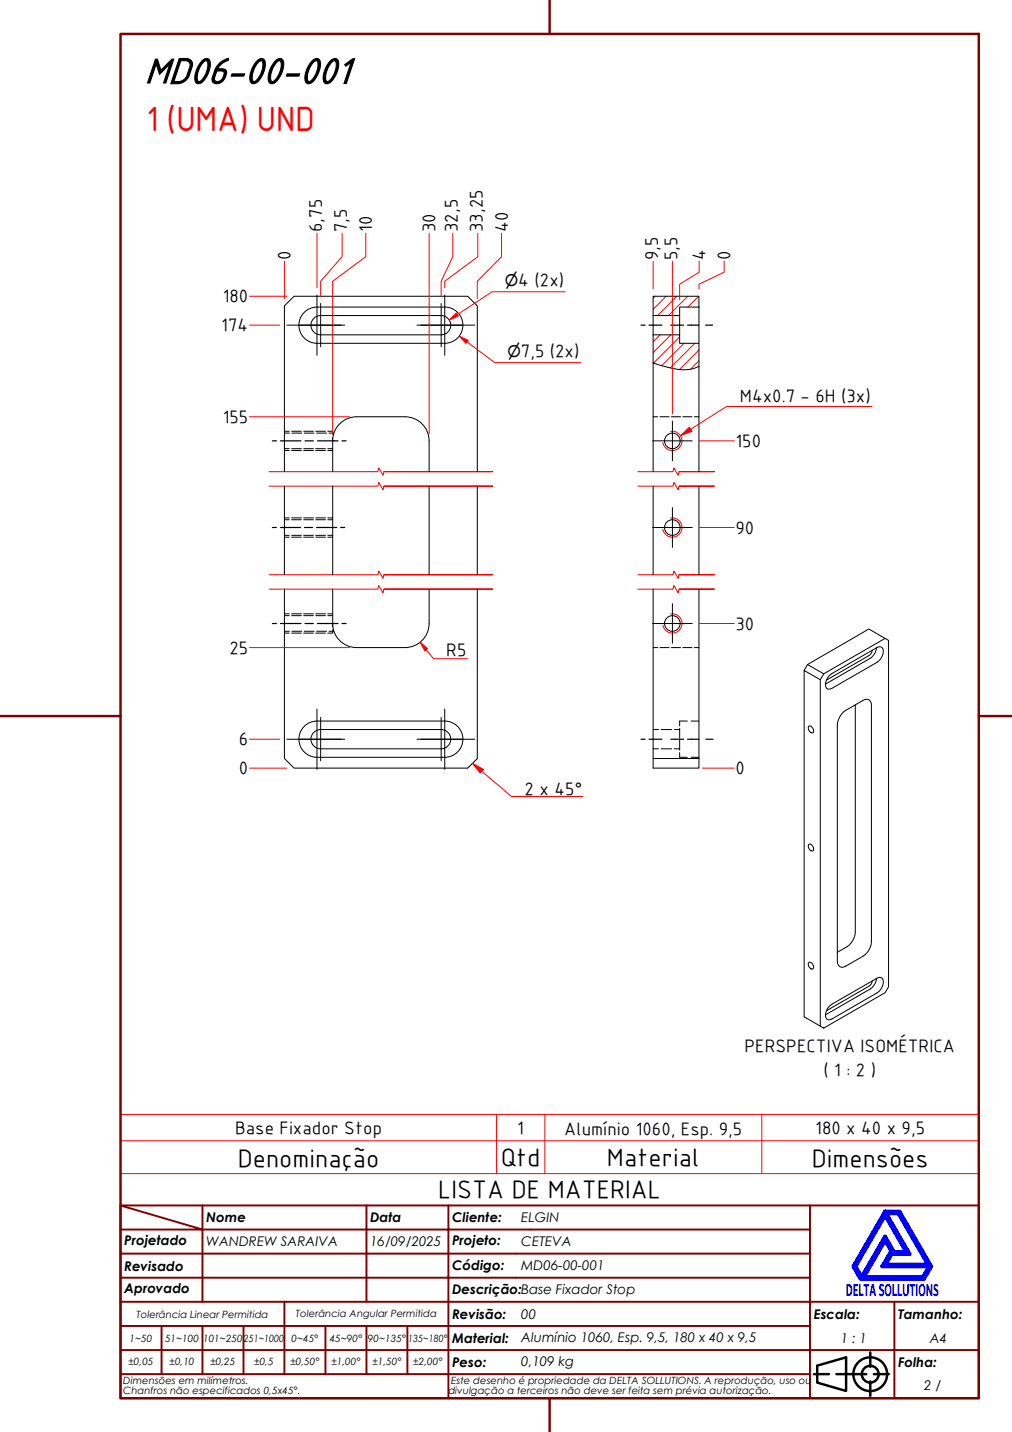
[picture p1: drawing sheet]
<svg xmlns="http://www.w3.org/2000/svg" width="210mm" height="297mm" viewBox="0 0 210 297" stroke-linecap="round" stroke-linejoin="round" font-family="sans-serif">
<!-- layer: Hatch (ABNT) -->
<g fill="none" stroke="#f00" stroke-width=".21">
<path d="M135.9 61.5l-.4 .4M136.9 69.5l-1.4 1.4M138.2 61.5l-2.7 2.7M139.1 69.5l-3.6 3.6M140.4 61.5l-4 4M141 69.9l-5.5 5.4M141 65.4l-.1 .1M141.9 71.2l-4.7 4.6M142.7 61.5l-4 4M144.1 71.2l-5.1 5.1M144.9 61.5l-2.3 2.2M145 74.9l-1.8 1.7"/>
<path d="M145 72.6l-4.1 4.1M145 63.6l-.1 .1"/>
</g>
<!-- layer: Hidden (ABNT) -->
<g fill="none" stroke="#000" stroke-width=".21">
<path d="M59 89.8h1M59 93.1h1M59 89.5h1M59 93.5h1M60.5 93.1h2M60.5 89.5h2M60.5 93.5h2M60.5 89.8h2.1M63 93.1h2M63 89.5h2M63 93.5h2M63.1 89.8h2.1"/>
<path d="M65.5 93.1h2M65.5 89.5h2M65.5 93.5h2M65.7 89.8h2M68 93.1h1M68 89.5h1v.6M68 93.5h1M68.2 89.8h1.1M69 90.8v.6M135.5 86.5h.9M136.9 86.5h1.9M139.3 86.5h1.9"/>
<path d="M141.6 86.5h1.9M144 86.5h1M59 107.8h1M59 111h1M59 107.4h1M59 111.4h1M60.5 107.8h2M60.5 111h2M60.5 107.4h2M60.5 111.4h2M63 107.8h2M63 111h2"/>
<path d="M63 107.4h2M63 111.4h2M65.5 107.8h2M65.5 111h2M65.5 107.4h2M65.5 111.4h2M68 107.8h1M68 111h1M68 107.4h1M68 111.4h1M59 127.7h1M59 130.9h1"/>
<path d="M59 127.3h1M59 131.3h1M60.5 127.7h2M60.5 127.3h2M60.5 131.3h2M60.5 130.9h2.1M63 127.7h2M63 127.3h2M63 131.3h2M63.1 130.9h2.1M65.5 127.7h2M65.5 127.3h2"/>
<path d="M65.5 131.3h2M65.7 130.9h2M68 127.7h1M68 127.3h1M68.2 130.9h1.1M69 130.7v.6h-1M69 129.3v.7M135.5 134.3h.9M136.9 134.3h1.9M139.3 134.3h1.9M141.6 134.3h1.9M144 134.3h1"/>
<path d="M135.5 151.3h1.1M135.5 155.3h1.1M137.1 151.3h2.2M137.1 155.3h2.2M139.9 151.3h1.1M139.9 155.3h1.1M141 156.1v1h1.6M141 151.1v2M141 153.6v2M142.6 149.6h-1.6v1M143.4 149.6h1.6M143.4 157.1h1.6"/>
</g>
<!-- layer: Linha Corte (ABNT) -->
<path d="M55.8 97.8h22.6l.2-.7 .8 1.5 .2-.8h22.6h-22.6M132.3 97.8h7.3l.2-.7 .9 1.5 .1-.8h7.3h-7.3M55.8 100.8h22.6l.2-.7 .8 1.5 .2-.8h22.6h-22.6M55.8 119.2h22.6l.2-.7 .8 1.5 .2-.8h22.6h-22.6M132.3 100.8h7.3l.2-.7 .9 1.5 .1-.8h7.3h-7.3M132.3 119.2h7.3l.2-.7 .9 1.5 .1-.8h7.3h-7.3M55.8 122.2h22.6l.2-.7 .8 1.5 .2-.8h22.6h-22.6M132.3 122.2h7.3l.2-.7 .9 1.5 .1-.8h7.3h-7.3" fill="none" stroke="#f00" stroke-width=".21"/>
<!-- layer: Visible (ABNT) -->
<g fill="none" stroke="#000" stroke-width=".21">
<path d="M63.1 64.8a3.7 3.7 0 0 1 2.6-1.1h26.6a3.8 3.8 0 0 1 3.7 3.8 3.8 3.8 0 0 1-3.7 3.7h-26.5a3.8 3.8 0 0 1-3.5-2.3 3.8 3.8 0 0 1 .8-4.1zM66.5 65.5a2 2 0 0 0-2 2 2 2 0 0 0 2 2M66.5 65.5h25M66.5 69.5h25M91.5 65.5a2 2 0 0 1 2 2 2 2 0 0 1-2 2M135.5 69.5h5.5v1.7h4v4.8M135.5 61.5h9.5v2.2h-4v1.8h-5.5zM135.5 75.3l1.2 .4a12.5 12.5 0 0 0 7.1 .8l1.2-.5M135.5 65.5v32.3M141 65.5v4M145 63.7v7.5M145 76v21.8"/>
<path d="M59 97.8v-34.4l2-1.9h36l2 1.9v34.4M69 91.5a5 5 0 0 1 5-5h10a5 5 0 0 1 5 5v6.3M69 91.4v6.4M59 100.8v18.4M69 100.8v18.4M89 100.8v18.4M99 100.8v18.4M135.5 100.8v18.4M145 100.8v18.4M59 122.2v35.1l2 2h36l2-2v-35.1M69 122.2v7.1M89 122.2v7.1a5 5 0 0 1-5 5h-10a5 5 0 0 1-5-5"/>
<path d="M135.5 122.2v35.1M145 122.2v37.1h-9.5v-2h9.5M166.8 139.1l.7-1.3 3.4 2M170.9 139.8l12.7-7.4 .7 .4v71.9l-.7 1.2-12.7 7.4-.8-.4v-71.9zM180.9 134.9l-.2 .6-.5 .5-8.8 5.1M181.8 134.4a2.93 2.93 0 0 1-1.3 2.2l-9.3 5.3M183.6 132.4l-3.4-1.9-12.7 7.3M63.1 150.7a3.7 3.7 0 0 1 2.6-1.1h26.6a3.8 3.8 0 0 1 3.7 3.7 3.8 3.8 0 0 1-3.7 3.8h-26.5a3.8 3.8 0 0 1-3.5-2.3 3.8 3.8 0 0 1 .8-4.1zM66.5 151.3a2 2 0 0 0-2 2 2 2 0 0 0 2 2M66.5 155.3h25M66.5 151.3h25M91.5 151.3a2 2 0 0 1 2 2 2 2 0 0 1-2 2"/>
<path d="M167.8 150.6a1.02 1.02 0 0 1 .9 1.4 .87 .87 0 0 1-.9-.4 .87 .87 0 0 1 0-1zM170.1 141l-3.3-1.9v71.8l3.3 2M172.1 140l9.8-5.7a.8 .8 0 0 1 .9-.1 .8 .8 0 0 1 .4 .9 2.95 2.95 0 0 1-1.3 2.3l-9.4 5.4a.91 .91 0 0 1-1.1-.1 .91 .91 0 0 1-.1-1.2l.1-.5zM175 147.7l4-2.4a1.07 1.07 0 0 1 1.2-.1 1.07 1.07 0 0 1 .5 1.1v49a3.8 3.8 0 0 1-1.7 3.1l-3.5 2a1.08 1.08 0 0 1-1.3 .1 1.08 1.08 0 0 1-.5-1.1v-49a4.1 4.1 0 0 1 1.3-2.7zM177.4 146.2v47.2a3.9 3.9 0 0 1-1.8 3l-1.9 1.1M167.8 175.1a.99 .99 0 0 1 .9 1.4 .86 .86 0 0 1-.9-.4 .86 .86 0 0 1 0-1zM167.7 199.8l.1-.2a1.01 1.01 0 0 1 .9 1.3 .92 .92 0 0 1-1-1.1zM172.1 208.6l9.8-5.7a.8 .8 0 0 1 .9-.1 .8 .8 0 0 1 .4 .9 2.95 2.95 0 0 1-1.3 2.3l-9.4 5.4a.82 .82 0 0 1-.9 .1 .82 .82 0 0 1-.4-.9 2.87 2.87 0 0 1 .9-2zM180.9 203.5a1.48 1.48 0 0 1-.7 1.1l-8.8 5.1M181.8 203a2.92 2.92 0 0 1-1.3 2.2l-9.3 5.3"/>
<circle cx="139.5" cy="91.5" r="1.62"/>
<circle cx="139.5" cy="109.4" r="1.62"/>
<circle cx="139.5" cy="129.3" r="1.62"/>
</g>
<!-- layer: Visible Narrow (ABNT) -->
<path d="M139.1 89.5a2 2 0 0 1 2.3 1.6 2 2 0 0 1-1.6 2.3 2 2 0 0 1-2.3-1.6M139.1 107.5a2 2 0 0 1 2.3 1.6 2 2 0 0 1-1.6 2.3 2 2 0 0 1-2.3-1.6M139.1 127.4a2 2 0 0 1 2.3 1.6 2 2 0 0 1-1.6 2.3 2 2 0 0 1-2.3-1.6" fill="none" stroke="#f00" stroke-width=".21"/>
<path d="M25 236.6h178v-5.4h-178v12.2M103 231.2v12.2M113 231.2v12.2M158 231.2v12.2M203 236.6v6.8h-178M25 243.4v6.6h178v-6.6" fill="none" stroke="#f00" stroke-width=".21"/>
<!-- layer: Borda A3/A4 (ABNT) -->
<path d="M25 7h178v283h-178zM114 0v7M0 148.5h25M203 148.5h7M114 290v7" fill="none" stroke="#800000" stroke-width=".51"/>
<path d="M183.6 257.3l1.2 2.2-1.8 3.2h9.7l-1.3 2.2h-12.2zM183.6 252.1l4.4 7.6h-2.6l-1.8-3.2-4.9 8.4-1.3-2.2zM183.6 251.3h3l6.5 11.4-1.5 2.6h-13.1l-1.5-2.6zM183.8 251.7h2.5l6.2 10.6h-8.8l1.3-2.2h3.7zM185 259.7h.2l-.1 .2z" fill="none" stroke="#00f" stroke-width=".8"/>
<!-- layer: 0 -->
<path d="M178.5 265.3h13.1" fill="none" stroke="#000" stroke-width=".21"/>
<g fill="none" stroke="#800000" stroke-width=".4">
<path d="M25 250l17 5h-17M25 250h178v40h-178zM42 255h34v5h17M42 255v15M42 250v5M76 250v5h17v5M93 250v5h75M168 250v20h-143M25 260h51v10M25 275h17M33.5 275v10M50.5 275h-8.5v10"/>
<path d="M59 270v15h-8.5M67.5 275v10h-8.5M76 275v10h8.5M84.5 275v10M93 275h-42.5v10M93 260v5h-68M93 275v10h75M93 260h75M93 275h75M168 265h-75v10M185.5 270v10h17.5M203 270h-35v10h17.5v10"/>
<path d="M25 285h25.5M25 280h143v10M67.5 285h8.5M84.5 285h8.5v5"/>
</g>
<g fill="none" stroke="#000" stroke-width=".51">
<path d="M168.8 285h3.1M169.5 283.3l6-1.8v7l-6-1.7zM173.5 285h6.2M180.5 280.5v3M180.5 286.5v3M181.3 285h3"/>
<circle cx="180.5" cy="285" r="3.5"/>
<circle cx="180.5" cy="285" r="1.75"/>
</g>
<!-- layer: Eixo de trabalho (ISO) -->
<g fill="none" stroke="#000" stroke-width=".25">
<path d="M56.5 91.4h.8M58.2 91.4h4.2M63.3 91.4h1.7M65.8 91.4h4.3M70.9 91.4h.9M56.5 109.4h.8M58.2 109.4h4.1M63.2 109.4h1.6M65.7 109.4h4.1M70.7 109.4h.8M56.5 129.3h.8M58.2 129.3h4.2"/>
<path d="M63.3 129.3h1.7M65.8 129.3h4.3M70.9 129.3h.9"/>
</g>
<!-- layer: Marca de centro (ISO) -->
<g fill="none" stroke="#000" stroke-width=".21">
<path d="M59.5 67.4h11.2M62 67.4h9.5M65.7 61.2v12.5M66.5 63v9M86.5 67.4h9.5M87.2 67.4h11.3M91.5 63v9M92.2 61.2v12.5M59.5 153.3h11.2M62 153.3h9.5M65.7 147.1v12.5M66.5 148.8v9"/>
<path d="M86.5 153.3h9.5M87.2 153.3h11.3M91.5 148.8v9M92.2 147.1v12.5"/>
</g>
<g fill="none" stroke="#f00" stroke-width=".21">
<path d="M59 54.2v7.7M65.7 48.4v11.3M71 48.4v4.8l-4.5 5.1v3.2M75.9 48.4v4.8l-6.9 5.1v9.1M89 48.4v19M93.9 48.4v4.8l-2.4 5.1v3.2M99.1 48.4v4.8l-6.9 5.1v1.4M104 48.4v4.8l-5 5.1v3.6M51.8 67.4h6.2M51.8 61.5h7.7M69 67.5v22.4M89 67.5v22.4"/>
<path d="M95.2 69.7l1.6 1.2M51.8 86.5h20.7M51.8 134.3h20.7M51.8 159.3h7.7M51.8 153.3h6.2"/>
</g>
<path d="M95.2 69.7l1.9 .9-.5 .6z" fill="#f00"/>
<path d="M94.8 65.3l-1.6 1.1M95.2 69.7l1.9 .9-.5 .6zM96.8 70.9l5.8 4.3h17.8" fill="none" stroke="#f00" stroke-width=".21"/>
<path d="M93.2 66.4l1.4-1.5 .4 .7z" fill="#f00"/>
<path d="M93.2 66.4l1.4-1.5 .4 .7zM117.3 60.5h-15.2l-7.3 4.8" fill="none" stroke="#f00" stroke-width=".21"/>
<path d="M98 158.3l1.9 1.7" fill="none" stroke="#f00" stroke-width=".21"/>
<path d="M98 158.3l2.2 1.3-.6 .7z" fill="#f00"/>
<path d="M98 158.3l2.2 1.3-.6 .7zM99.9 160l6.2 5.2h14.8" fill="none" stroke="#f00" stroke-width=".21"/>
<path d="M87.1 133.2l1.3 1.6" fill="none" stroke="#f00" stroke-width=".21"/>
<path d="M87.1 133.2l1.6 1.3-.6 .5z" fill="#f00"/>
<path d="M135.5 54.2v5.8M139.5 54.2v13.2M145 54.2v2.3l-4 2.5v3.2M150.2 54.2v2.3l-5.2 2.5v1M139.5 67.5v18.3M145.1 91.4h7.2M145.1 109.4h7.2M87.1 133.2l1.6 1.3-.6 .5zM88.4 134.8l1.5 1.8h7.1M145.1 129.3h7.2M145.7 159.3h6.6" fill="none" stroke="#f00" stroke-width=".21"/>
<!-- layer: Marca de centro (ISO) -->
<path d="M135.3 91.4h8.3M139.5 87.3v8.3M135.3 109.4h8.3M139.5 105.3v8.2M135.3 129.3h8.3M139.5 125.2v8.2" fill="none" stroke="#000" stroke-width=".21"/>
<!-- layer: Eixo de trabalho (ISO) -->
<path d="M133 67.4h.8M134.6 67.4h2.7M139.1 67.4h2.7M142.6 67.4h2.3M146.4 67.4h1.4M133 153.3h.8M134.6 153.3h2.7M139.1 153.3h2.7M142.6 153.3h2.3M146.4 153.3h1.5" fill="none" stroke="#000" stroke-width=".25"/>
<path d="M143.3 89l-2.2 1.4" fill="none" stroke="#f00" stroke-width=".21"/>
<path d="M141.1 90.4l1.9-1.8 .5 .9z" fill="#f00"/>
<path d="M141.1 90.4l1.9-1.8 .5 .9zM180.9 84.3h-30.2l-7.4 4.7" fill="none" stroke="#f00" stroke-width=".21"/>
<text font-size="81.9" fill="#fff" x="188.7" y="289">.</text>
<text font-size="8.1" x="30" y="17.3">MD06-00-001</text>
<text font-size="7" fill="#f00" x="30.4" y="27.1">1 (UMA) UND</text>
<g font-size="5.4">
<text x="49.3" y="242">Denominação</text>
<text x="103.9" y="241.8">Qtd</text>
<text x="125.9" y="241.8">Material</text>
<text x="168.4" y="242">Dimensões</text>
<text x="90.9" y="248.5">LISTA DE MATERIAL</text>
</g>
<g font-size="3.9">
<text x="60.3" y="54" transform="rotate(-90 60.3 54)">0</text>
<text x="66.8" y="48.1" transform="rotate(-90 66.8 48.1)">6,75</text>
<text x="71.9" y="48.1" transform="rotate(-90 71.9 48.1)">7,5</text>
<text x="77.1" y="48.1" transform="rotate(-90 77.1 48.1)">10</text>
<text x="90.3" y="48.1" transform="rotate(-90 90.3 48.1)">30</text>
<text x="94.9" y="48.1" transform="rotate(-90 94.9 48.1)">32,5</text>
<text x="100.1" y="48.1" transform="rotate(-90 100.1 48.1)">33,25</text>
<text x="105.3" y="48.1" transform="rotate(-90 105.3 48.1)">40</text>
<text x="136.5" y="54" transform="rotate(-90 136.5 54)">9,5</text>
<text x="140.5" y="54" transform="rotate(-90 140.5 54)">5,5</text>
<text x="146.3" y="54" transform="rotate(-90 146.3 54)">4</text>
<text x="151.5" y="54" transform="rotate(-90 151.5 54)">0</text>
<text x="107.5" y="59.4">4 (2x)</text>
<text x="46.2" y="62.7">180</text>
<text x="45.9" y="68.7">174</text>
<text x="108" y="74.1">7,5 (2x)</text>
<text x="153.5" y="83.5">M4x0.7 - 6H (3x)</text>
<text x="46.2" y="87.7">155</text>
<text x="152.5" y="92.7">150</text>
<text x="152.5" y="110.7">90</text>
<text x="152.5" y="130.6">30</text>
<text x="47.6" y="135.6">25</text>
<text x="92.6" y="136.1">R5</text>
<text x="49.5" y="154.6">6</text>
<text x="49.5" y="160.6">0</text>
<text x="152.5" y="160.6">0</text>
<text x="108.8" y="164.9">2 x 45°</text>
<text x="154.4" y="218.2">PERSPECTIVA ISOMÉTRICA</text>
<text x="170.8" y="223.1">( 1 : 2 )</text>
<text x="48.7" y="235.2">Base Fixador Stop</text>
<text x="107.3" y="235.2">1</text>
<text x="117" y="235.3">Alumínio 1060, Esp. 9,5</text>
<text x="169.1" y="235.2">180 x 40 x 9,5</text>
</g>
<text font-size="3.9" fill="#00f" x="175.4" y="268.8">DELTASOLLUTIONS</text>
<g font-size="3.3">
<text x="104.7" y="59.4">⌀</text>
<text x="105.2" y="74.1">⌀</text>
</g>
<g font-size="2.8">
<text x="42.8" y="253.5">Nome</text>
<text x="76.8" y="253.5">Data</text>
<text x="93.8" y="253.6">Cliente:</text>
<text x="108.1" y="253.5">ELGIN</text>
<text x="25.8" y="263.6">Revisado</text>
<text x="25.8" y="258.3">Projetado</text>
<text x="42.8" y="258.5">WANDREW SARAIVA</text>
<text x="76.8" y="258.4">16/09/2025</text>
<text x="93.8" y="263.4">Código:</text>
<text x="93.8" y="258.3">Projeto:</text>
<text x="108.1" y="263.5">MD06-00-001</text>
<text x="108.1" y="258.5">CETEVA</text>
<text x="25.8" y="268.3">Aprovado</text>
<text x="93.8" y="268.3">Descrição:Base Fixador Stop</text>
<text x="93.8" y="273.6">Revisão:</text>
<text x="108.1" y="273.5">00</text>
<text x="168.8" y="273.5">Escala:</text>
<text x="186.3" y="273.5">Tamanho:</text>
<text x="93.8" y="278.6">Material:</text>
<text x="108.1" y="278.3">Alumínio 1060, Esp. 9,5, 180 x 40 x 9,5</text>
<text x="174.4" y="278.5">1 : 1</text>
<text x="192.8" y="278.6">A4</text>
<text x="93.8" y="283.5">Peso:</text>
<text x="108.1" y="283.3">0,109 kg</text>
<text x="186.3" y="283.5">Folha:</text>
<text x="191.7" y="288.4">2 / 2</text>
</g>
<g font-size="2.1">
<text x="28.3" y="273.3">Tolerância Linear Permitida</text>
<text x="61.4" y="273.1">Tolerância Angular Permitida</text>
<text x="26.9" y="278.3">1~50</text>
<text x="34.2" y="278.3">51~100</text>
<text x="42.1" y="278.3">101~250</text>
<text x="50.5" y="278.3">251~1000</text>
<text x="60.5" y="278.3">0~45°</text>
<text x="68.4" y="278.3">45~90°</text>
<text x="76.3" y="278.3">90~135°</text>
<text x="84.7" y="278.3">135~180°</text>
<text x="25.6" y="287.1">Dimensões em milímetros.</text>
<text x="26.6" y="283.2">±0,05</text>
<text x="35.2" y="283.2">±0,10</text>
<text x="43.6" y="283.2">±0,25</text>
<text x="52.7" y="283.2">±0,5</text>
<text x="60.2" y="283.2">±0,50°</text>
<text x="68.7" y="283.2">±1,00°</text>
<text x="77.2" y="283.2">±1,50°</text>
<text x="85.7" y="283.2">±2,00°</text>
<text x="93.6" y="287.1">Este desenho é propriedade da DELTA SOLLUTIONS. A reprodução, uso ou</text>
<text x="25.6" y="289.2">Chanfros não especificados 0,5x45°.</text>
<text x="93" y="289.2">divulgação a terceiros não deve ser feita sem prévia autorização.</text>
</g>
</svg>
